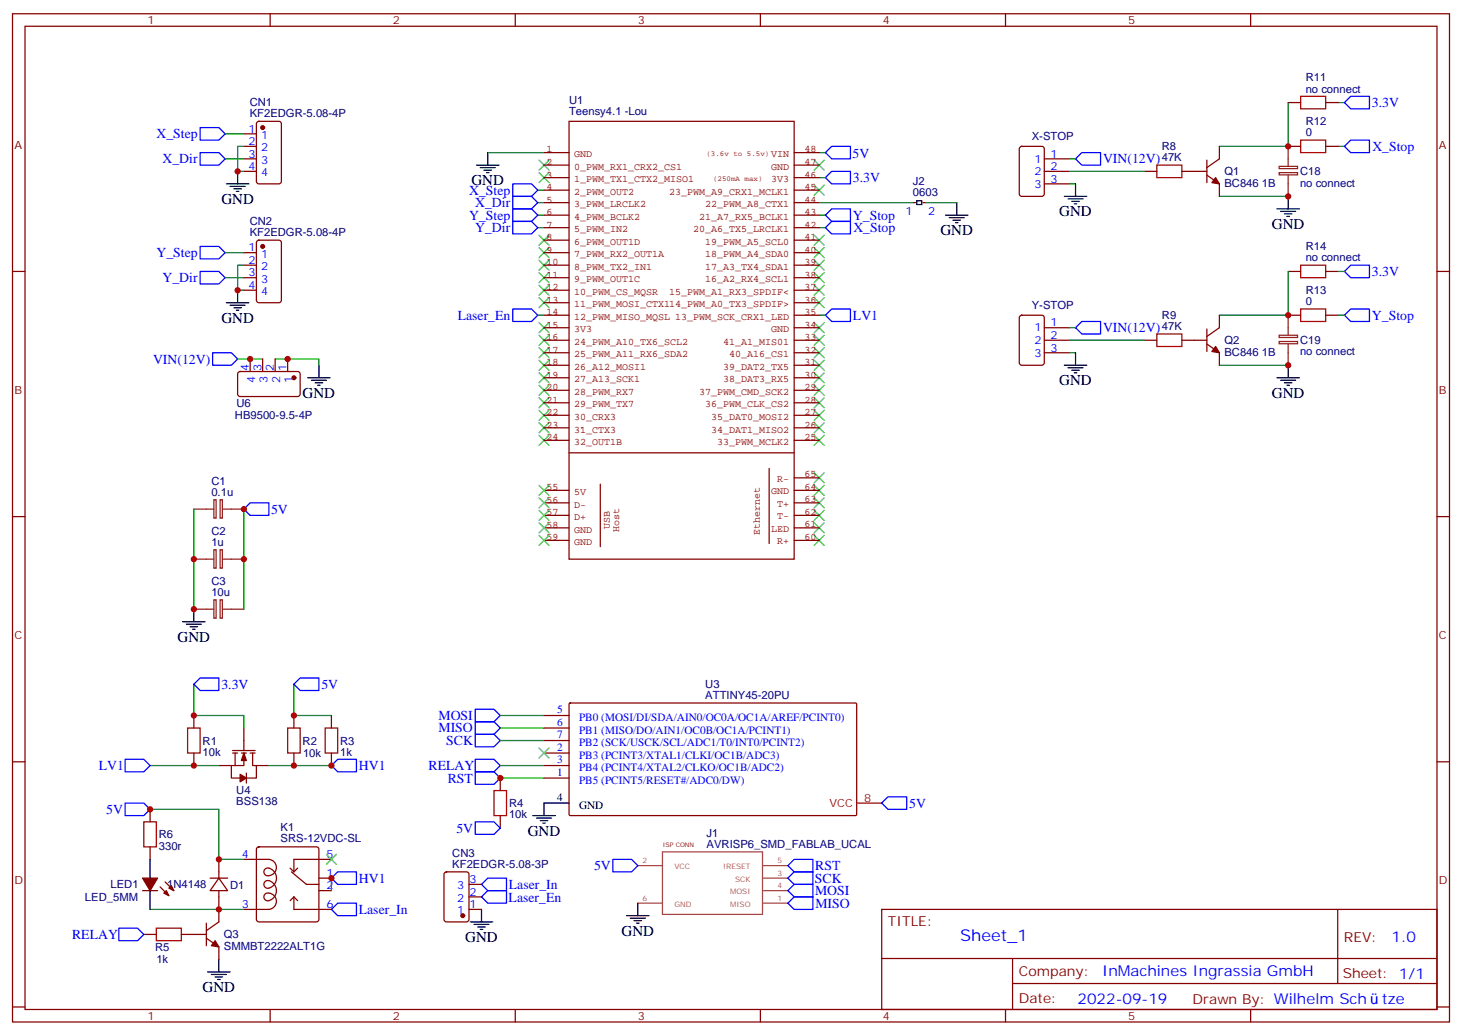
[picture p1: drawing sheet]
<svg xmlns="http://www.w3.org/2000/svg" width="412mm" height="292mm" viewBox="0 0 412 292" stroke-linecap="round" stroke-linejoin="round" font-family="sans-serif">
<g fill="none" stroke="#870000" stroke-width=".35">
<path d="M3.5 3.9h405.4v284.3h-405.4zM7.1 7.4h398.2v277.3h-398.2zM76.2 3.9v3.5M145.3 3.9v3.5M214.5 3.9v3.5M283.6 3.9v3.5M352.8 3.9v3.5M68.8 37.7h3.5M72.6 34.4l.4-.2h5.7l.6 .5 .1 16.5-.5 .6-5.9 .1-.6-.5-.1-16.5zM363.4 28.9h3.5M373.9 28.9h3.6M68.8 44.8h3.5"/>
<path d="M68.8 48.3h3.5M68.8 41.3h3.5M257.5 57.2h.7M260.3 57.2h.8M287.7 41.5l.5-.2h5.7l.6 .4 .1 13-.5 .6-5.9 .1-.6-.5-.1-12.9zM294.6 44.8h7M294.6 48.3h7M294.6 51.9h7M322.8 48.3h3.5M333.4 48.3h7M340.4 49.4l3.6 2.5v3.5M340.4 45.2v6.3"/>
<path d="M344 41.3v3.5l-3.6 2.5M363.4 41.3h3.5M373.9 41.3h3.6M3.5 76.6h3.6M68.8 71.3h3.5M68.8 74.8h3.5M68.8 78.3h3.5M72.6 67.9l.4-.2h5.7l.6 .5 .1 16.5-.5 .6-5.9 .1-.6-.5-.1-16.5zM363.4 76.6h3.5M373.9 76.6h3.6M405.3 76.6h3.6M68.8 81.8h3.5"/>
<path d="M287.7 89.1l.5-.2h5.7l.6 .4 .1 13-.5 .7h-5.9l-.6-.5-.1-12.9zM294.6 92.4h7M294.6 96h7M294.6 99.5h7M322.8 96h3.5M333.4 96h7M340.4 97l3.6 2.5v3.5M340.4 92.8v6.3M344 88.9v3.5l-3.6 2.5M363.4 88.9h3.5M373.9 88.9h3.6M67.3 105l.4-.2h16.5l.5 .7-.1 5.9-.6 .4h-16.5l-.5-.7v-5.6z"/>
<path d="M70.6 101.2v3.6M74.1 101.2v3.6M77.6 101.2v3.6M81.1 101.2v3.6M3.5 145.7h3.6M405.3 145.7h3.6M160.6 198.4l.3-.1h80.6l.2 .3-.1 31.2-.3 .2h-80.6l-.2-.3zM3.5 214.8h3.6M54.7 201.8v3.5M54.7 212.4v3.5M61.7 215.9h3.6M65.6 212.4h1.4"/>
<path d="M65.6 211.7h6.4M66.3 212.4v3.5M68.1 212.4h1.4M68.8 212.4v3.5h-3.5v3.5h3.5M68.8 205.3v6.4M69.5 218v2.8M70.6 212.4h1.4M71.3 212.4v3.5h1v3.5h-2.8M72.3 215.9h3.5M82.9 201.8v3.5M82.9 212.4v3.5M93.5 201.8v3.5"/>
<path d="M93.5 212.4v3.5M141.1 219.4v3.6M153.5 208.8h7M153.5 205.3h7M153.5 201.8h7M153.5 215.9h7M153.5 212.4h7M153.5 219.4h7M405.3 214.8h3.6M42.3 228.2v3.6M42.3 238.8v3.6M72.6 239l.4-.2h16.3l.5 .2 .2 .5v19.8l-.3 .5-.4 .2h-16.3l-.5-.2-.2-.5v-19.8z"/>
<path d="M141.1 230v3.5M40.2 251.2h4.2M45.2 250.1l2.4 2.5M46.6 248.7l2.4 2.5M59.3 247.7h4.9M61.7 247.7l2.5 3.5h-4.9zM61.7 242.4v5.3M61.7 251.2v8.8l-3.5 2.5M68.8 242.4h7a2.29 2.29 0 0 1 2.1 2.7 2.29 2.29 0 0 1-3 1.7 1.14 1.14 0 0 1-.2-1.6 1.14 1.14 0 0 1 1.6-.2 2.86 2.86 0 0 1 1.6 3.2 2.86 2.86 0 0 1-2.7 2.3 1.13 1.13 0 0 1-.6-1.7 1.13 1.13 0 0 1 1.7-.3 2.87 2.87 0 0 1 1.6 3.2 2.87 2.87 0 0 1-2.7 2.3 1.1 1.1 0 0 1-.7-1.4 1.1 1.1 0 0 1 1.3-.7 2.3 2.3 0 0 1 2.2 2.3 2.3 2.3 0 0 1-2.2 2.3h-7M81.8 244.8l1.1 1.1M82.2 245.9l4.2 3.5h3.6M82.9 252.9v3.6h10.6"/>
<path d="M82.9 252.9l1.1 1.1M82.9 252.9l-1.1 1.1M84 244.8l-1.1 1.1M90 247.7h3.5M90 251.2h3.5M93.5 242.4h-10.6v3.5M125.5 246.1l.4-.2h5.7l.6 .4 .1 13-.5 .6-5.9 .1-.6-.5-.1-12.9zM132.3 256.5h3.5M132.3 249.4h3.5M132.3 252.9h3.5M248.7 256.5h156.6v28.2h-156.6zM377.3 256.5v20.9"/>
<path d="M40.6 263.5h3.5M51.2 263.5h7M58.2 264.6l3.5 2.5v3.5M58.2 260.4v6.3M248.7 270.3h156.5M285.6 277.4h119.6M285.6 270.3v14.1M3.5 284h3.6M76.2 284.7v3.5M145.3 284.7v3.5M214.5 284.7v3.5M283.6 284.7v3.5"/>
<path d="M352.8 284.7v3.5M405.3 284h3.6"/>
</g>
<g fill="none" stroke="#00f" stroke-width=".35">
<path d="M56.4 36h5.3l1.8 1.7-1.8 1.8h-5.3zM381 39.5h5.3v3.5h-5.3l-1.8-1.7zM381 27.2h5.3v3.5h-5.3l-1.8-1.8zM56.4 43h5.3l1.8 1.8-1.8 1.8h-5.3zM144.6 58.9h5.3l1.8 1.8-1.8 1.7h-5.3zM144.6 51.9h5.3l1.8 1.7-1.8 1.8h-5.3zM144.6 55.4h5.3l1.8 1.8-1.8 1.7h-5.3zM232.8 43l1.8-1.7h5.3v3.5h-5.3zM232.8 50.1l1.8-1.8h5.3v3.6h-5.3zM303.4 44.8l1.8-1.8h5.2v3.6h-5.2zM56.4 69.5h5.3l1.8 1.8-1.8 1.7h-5.3zM56.4 76.6h5.3l1.8 1.7-1.8 1.8h-5.3z"/>
<path d="M144.6 62.4h5.3l1.8 1.8-1.8 1.8h-5.3zM232.8 60.7l1.8-1.8h5.3v3.5h-5.3zM232.8 64.2l1.8-1.8h5.3v3.6h-5.3zM379.2 76.6l1.8-1.8h5.3v3.5h-5.3zM60 99.5h5.3l1.7 1.7-1.7 1.8h-5.3zM144.6 87.1h5.3l1.8 1.8-1.8 1.8h-5.3zM232.8 88.9l1.8-1.8h5.3v3.6h-5.3zM303.4 92.4l1.8-1.7h5.2v3.5h-5.2zM379.2 88.9l1.8-1.8h5.3v3.6h-5.3zM68.8 143.6l1.8-1.8h5.2v3.5h-5.2zM54.7 193l1.7-1.8h5.3v3.5h-5.3zM82.9 193l1.8-1.8h5.3v3.5h-5.3z"/>
<path d="M35.3 214.1h5.3l1.7 1.8-1.7 1.8h-5.3zM93.5 215.9l1.7-1.8h5.3v3.6h-5.3zM134.1 200h5.2l1.8 1.8-1.8 1.8h-5.2zM134.1 203.6h5.2l1.8 1.7-1.8 1.8h-5.2zM134.1 207.1h5.2l1.8 1.7-1.8 1.8h-5.2zM134.1 214.1h5.2l1.8 1.8-1.8 1.8h-5.2zM134.1 217.7h5.2l1.8 1.7-1.8 1.8h-5.2zM35.3 226.5h5.3l1.7 1.7-1.7 1.8h-5.3zM134.1 231.8h5.2l1.8 1.7-1.8 1.8h-5.2zM248.7 226.5l1.8-1.8h5.3v3.5h-5.3zM93.5 256.5l1.7-1.8h5.3v3.5h-5.3zM93.5 247.7l1.7-1.8h5.3v3.5h-5.3z"/>
<path d="M135.8 249.4l1.8-1.7h5.3v3.5h-5.3zM135.8 252.9l1.8-1.7h5.3v3.5h-5.3zM172.9 242.4h5.3l1.7 1.7-1.7 1.8h-5.3zM222.2 251.2l1.8-1.8h5.3v3.5h-5.3zM222.2 254.7l1.8-1.8h5.3v3.6h-5.3zM222.2 247.7l1.8-1.8h5.3v3.5h-5.3zM222.2 244.1l1.8-1.7h5.3v3.5h-5.3zM33.5 261.8h5.3l1.8 1.7-1.8 1.8h-5.3z"/>
</g>
<g fill="none" stroke="#000" stroke-width=".35">
<path d="M63.9 51.9h6.3M64.9 52.6h4.2M66 53.3h2.1M66.7 54h.7M67 48.3v3.6M134.4 46.6h6.4M135.5 47.3h4.2M136.5 48h2.1M137.2 48.7h.7M137.6 43v3.6M258.6 56.6h1.4v1.1h-1.4zM269.9 57.2v3.5"/>
<path d="M300.2 55.4h6.4M301.3 56.1h4.2M302.3 56.8h2.1M303 57.5h.7M303.4 51.9v3.5M360.2 58.9h6.3M361.2 59.6h4.3M363.4 55.4v3.5M266.7 60.7h6.3M267.8 61.4h4.2M268.8 62.1h2.1M269.5 62.8h.7"/>
<path d="M362.3 60.3h2.1M363 61h.7M63.9 85.4h6.3M64.9 86.1h4.2M66 86.8h2.1M66.7 87.5h.7M67 81.8v3.6M303.4 99.5v3.5M86.8 106.5h6.3M87.8 107.2h4.3M88.9 108h2.1M89.6 108.7h.7"/>
<path d="M90 103v3.5M300.2 103h6.4M301.3 103.7h4.2M302.3 104.4h2.1M303 105.1h.7M360.2 106.5h6.3M361.2 107.2h4.3M362.3 108h2.1M363 108.7h.7M363.4 103v3.5M51.5 175.3h6.4M52.6 176h4.2"/>
<path d="M53.6 176.7h2.1M54.3 177.4h.7M54.7 171.8v3.5M150.3 230h6.3M151.3 230.7h4.3M152.4 231.4h2.1M153.1 232.1h.7M160.5 226.5h-7v3.5M42.3 242.4v5.3M42.3 251.2v5.3M132.6 260h6.4M135.8 256.5v3.5"/>
<path d="M176.7 258.2h6.4M177.8 258.9h4.2M178.9 259.6h2.1M179.9 254.7v3.5M58.6 274.1h6.3M59.6 274.8h4.3M60.7 275.5h2.1M61.4 276.2h.7M61.7 270.6v3.5M133.7 260.7h4.2M134.8 261.4h2.1M135.5 262.1h.7"/>
<path d="M179.6 260.4h.7"/>
</g>
<g fill="none" stroke="#3c3" stroke-width=".35">
<path d="M152 45.2l2.9 2.8M152 48.7l2.9 2.8M154.9 45.2l-2.9 2.8M154.9 48.7l-2.9 2.8M229.7 45.2l2.8 2.8M229.7 52.2l2.8 2.8M232.5 45.2l-2.8 2.8M232.5 52.2l-2.8 2.8M152 76.9l2.9 2.8M152 73.4l2.9 2.8M152 66.3l2.9 2.8M152 69.9l2.9 2.8"/>
<path d="M154.9 76.9l-2.9 2.8M154.9 73.4l-2.9 2.8M154.9 66.3l-2.9 2.8M154.9 69.9l-2.9 2.8M229.7 76.9l2.8 2.8M229.7 66.3l2.8 2.8M229.7 69.9l2.8 2.8M229.7 73.4l2.8 2.8M232.5 76.9l-2.8 2.8M232.5 66.3l-2.8 2.8M232.5 69.9l-2.8 2.8M232.5 73.4l-2.8 2.8"/>
<path d="M152 98.1l2.9 2.8M152 84l2.9 2.8M152 80.4l2.9 2.9M152 94.5l2.9 2.9M152 91l2.9 2.8M154.9 98.1l-2.9 2.8M154.9 84l-2.9 2.8M154.9 80.4l-2.9 2.9M154.9 94.5l-2.9 2.9M154.9 91l-2.9 2.8M229.7 94.5l2.8 2.9M229.7 91l2.8 2.8"/>
<path d="M229.7 80.4l2.8 2.9M229.7 84l2.8 2.8M229.7 98.1l2.8 2.8M232.5 94.5l-2.8 2.9M232.5 91l-2.8 2.8M232.5 80.4l-2.8 2.9M232.5 84l-2.8 2.8M232.5 98.1l-2.8 2.8M152 119.2l2.9 2.9M152 115.7l2.9 2.8M152 112.2l2.9 2.8M152 108.7l2.9 2.8"/>
<path d="M152 101.6l2.9 2.8M152 105.1l2.9 2.9M154.9 119.2l-2.9 2.9M154.9 115.7l-2.9 2.8M154.9 112.2l-2.9 2.8M154.9 108.7l-2.9 2.8M154.9 101.6l-2.9 2.8M154.9 105.1l-2.9 2.9M229.7 115.7l2.8 2.8M229.7 119.2l2.8 2.9M229.7 101.6l2.8 2.8M229.7 105.1l2.8 2.9"/>
<path d="M229.7 108.7l2.8 2.8M229.7 112.2l2.8 2.8M232.5 115.7l-2.8 2.8M232.5 119.2l-2.8 2.9M232.5 101.6l-2.8 2.8M232.5 105.1l-2.8 2.9M232.5 108.7l-2.8 2.8M232.5 112.2l-2.8 2.8M152 122.8l2.9 2.8M152 136.9l2.9 2.8M154.9 122.8l-2.9 2.8M154.9 136.9l-2.9 2.8"/>
<path d="M229.7 122.8l2.8 2.8M229.7 136.9l2.8 2.8M229.7 133.4l2.8 2.8M232.5 133.4l-2.8 2.8M232.5 122.8l-2.8 2.8M232.5 136.9l-2.8 2.8M152 140.4l2.9 2.8M152 143.9l2.9 2.9M152 147.5l2.9 2.8M152 151l2.9 2.8M154.9 143.9l-2.9 2.9M154.9 147.5l-2.9 2.8"/>
<path d="M154.9 151l-2.9 2.8M154.9 140.4l-2.9 2.8M229.7 140.4l2.8 2.8M229.7 143.9l2.8 2.9M229.7 147.5l2.8 2.8M229.7 151l2.8 2.8M232.5 140.4l-2.8 2.8M232.5 143.9l-2.8 2.9M232.5 147.5l-2.8 2.8M232.5 151l-2.8 2.8M152 211l2.9 2.8M154.9 211l-2.9 2.8"/>
<path d="M92.1 240.9l2.8 2.9M94.9 240.9l-2.8 2.9"/>
</g>
<g fill="none" stroke="#008700" stroke-width=".35">
<path d="M63.5 37.7h5.3M363.4 28.9v12.4h-19.4M377.5 28.9h1.7M63.5 44.8h5.3M68.8 41.3h-1.8v7h1.8M137.6 43h15.9M151.7 53.6h1.8M151.7 57.2h1.8M231.1 43h1.7M231.1 57.2h26.4M231.1 50.1h1.7M261.1 57.2h8.8"/>
<path d="M301.6 44.8h1.8M301.6 51.9h1.8M344 55.4h19.4M377.5 41.3h1.7M63.5 78.3h5.3M63.5 71.3h5.3M68.8 74.8h-1.8v7h1.8M151.7 60.7h1.8M151.7 64.2h1.8M231.1 60.7h1.7M231.1 64.2h1.7M363.4 76.6v12.3h-19.4"/>
<path d="M377.5 76.6h1.7M151.7 88.9h1.8M231.1 88.9h1.7M301.6 92.4h1.8M301.6 99.5h1.8M377.5 88.9h1.7M67 101.2h7.1M77.6 101.2h12.4v1.8M344 103h19.4M54.7 143.6v28.2M68.8 143.6v28.2M54.7 193v8.8h14.1v3.5"/>
<path d="M82.9 193v8.8h10.6M42.3 215.9h19.4M75.8 215.9h17.7M141.1 215.9h12.4M141.1 219.4h12.4M141.1 208.8h12.4M141.1 205.3h12.4M141.1 201.8h12.4M42.3 228.2h19.4v14.2h7.1M42.3 256.5h26.5M93.5 247.7v3.5"/>
</g>
<path d="M366.9 39.5h7v3.5h-7zM366.9 27.2h7v3.5h-7zM326.3 46.6h7.1v3.5h-7.1zM366.9 74.8h7v3.5h-7zM326.3 94.2h7.1v3.5h-7.1zM366.9 87.1h7v3.6h-7zM52.9 205.3h3.5v7.1h-3.5zM81.1 205.3h3.6v7.1h-3.6zM91.7 205.3h3.5v7.1h-3.5zM40.6 231.8h3.5v7h-3.5zM139.3 223h3.6v7h-3.6zM44.1 261.8h7.1v3.5h-7.1z" fill="none" stroke="#a10000" stroke-width=".35"/>
<g fill="none" stroke="#8c2424" stroke-width=".35">
<path d="M360.8 48.7h5.2v.6h-5.2zM360.8 46.9h5.2v.7h-5.2zM363.4 41.3v5.6M363.4 49.4v6M360.8 96.3h5.2v.6h-5.2zM360.8 94.5h5.2v.7h-5.2zM363.4 88.9v5.6M363.4 97v6M54.7 143.6h5.6M54.7 157.7h5.6M60.3 140.9h.7v5.2h-.7zM60.3 155h.7v5.2h-.7z"/>
<path d="M62.1 140.9h.6v5.2h-.6zM62.1 155h.6v5.2h-.6zM62.8 143.6h6M62.8 157.7h6M54.7 171.8h5.6M60.3 169.2h.7v5.1h-.7zM62.1 169.2h.6v5.1h-.6zM62.8 171.8h6"/>
</g>
<path d="M301.6 48.3h21.2M301.6 96h21.2" fill="none" stroke="#008500" stroke-width=".35"/>
<g fill="#870000" stroke="#870000" stroke-width=".35">
<path d="M342.9 50.1l1.1 1.8-2.2-.4z"/>
<path d="M342.9 97.7l1.1 1.8-2.2-.4z"/>
<path d="M67.7 218.4l1.8 1-1.8 1.1z"/>
<path d="M68.8 212.4l.7 2.1h-1.4z"/>
<path d="M60.7 265.3l1 1.8-2.1-.4z"/>
<path d="M47.6 250.5l.7-.7 .7 1.4z"/>
<path d="M46.2 251.9l.7-.7 .7 1.4z"/>
<path d="M40.2 247.7h4.2l-2.1 3.5z"/>
<circle cx="74.1" cy="36" r=".53"/>
<circle cx="74.1" cy="69.5" r=".53"/>
<circle cx="130.5" cy="258.2" r=".53"/>
<circle cx="82.9" cy="106.5" r=".53"/>
</g>
<path d="M241.7 226.5h7" fill="none" stroke="#f00" stroke-width=".35"/>
<path d="M179.9 244.1h7M179.9 254.7h7M186.9 240.2h28.2v17.7h-28.2zM215.3 244.1h6.9M215.3 254.7h6.9M215.3 247.7h6.9M215.3 251.2h6.9" fill="none" stroke="#a64a4a" stroke-width=".35"/>
<g fill="none" stroke="#850000" stroke-width=".35">
<path d="M160.5 34.2h63.5v123.5h-63.5zM153.5 57.2h7M153.5 53.6h7M153.5 50.1h7M153.5 46.6h7M153.5 43h7M224 57.2h7.1M224 53.6h7.1M224 50.1h7.1M224 46.6h7.1M224 43h7.1M153.5 74.8h7"/>
<path d="M153.5 78.3h7M153.5 71.3h7M153.5 67.7h7M153.5 64.2h7M153.5 60.7h7M224 74.8h7.1M224 78.3h7.1M224 71.3h7.1M224 67.7h7.1M224 64.2h7.1M224 60.7h7.1M153.5 81.8h7"/>
<path d="M153.5 85.4h7M153.5 88.9h7M153.5 92.4h7M153.5 96h7M153.5 99.5h7M224 81.8h7.1M224 85.4h7.1M224 88.9h7.1M224 92.4h7.1M224 96h7.1M224 99.5h7.1M153.5 103h7"/>
<path d="M153.5 106.5h7M153.5 110.1h7M153.5 113.6h7M153.5 117.1h7M224 103h7.1M224 106.5h7.1M224 110.1h7.1M224 113.6h7.1M224 117.1h7.1M153.5 120.7h7M153.5 124.2h7M153.5 138.3h7"/>
<path d="M160.5 127.7h63.5M164 120.7h.1M169.3 136.5v17.7M217 132.1v21.2M224 120.7h7.1M224 124.2h7.1M224 138.3h7.1M224 134.8h7.1M153.5 141.8h7M153.5 145.3h7M153.5 148.9h7M153.5 152.4h7"/>
<path d="M224 141.8h7.1M224 145.3h7.1M224 148.9h7.1M224 152.4h7.1"/>
</g>
<g fill="#c00">
<circle cx="363.4" cy="103" r=".88"/>
<circle cx="363.4" cy="88.9" r=".88"/>
<circle cx="363.4" cy="55.4" r=".88"/>
<circle cx="363.4" cy="41.3" r=".88"/>
<circle cx="54.7" cy="201.8" r=".88"/>
<circle cx="82.9" cy="215.9" r=".88"/>
<circle cx="54.7" cy="215.9" r=".88"/>
<circle cx="93.5" cy="215.9" r=".88"/>
<circle cx="82.9" cy="201.8" r=".88"/>
<circle cx="141.1" cy="219.4" r=".88"/>
<circle cx="61.7" cy="242.4" r=".88"/>
<circle cx="61.7" cy="256.5" r=".88"/>
<circle cx="42.3" cy="228.2" r=".88"/>
<circle cx="93.5" cy="247.6" r=".88"/>
<circle cx="67" cy="48.3" r=".88"/>
<circle cx="67" cy="81.8" r=".88"/>
<circle cx="70.6" cy="101.2" r=".88"/>
<circle cx="81.1" cy="101.2" r=".88"/>
<circle cx="68.8" cy="157.7" r=".88"/>
<circle cx="68.8" cy="143.6" r=".88"/>
<circle cx="54.7" cy="171.8" r=".88"/>
<circle cx="54.7" cy="157.7" r=".88"/>
</g>
<text font-size="4.6" fill="#00f" x="270.8" y="265.5">Sheet_1</text>
<g font-size="4.2">
<text x="133" y="52.2">GND</text>
<text x="62.4" y="57.5">GND</text>
<text x="298.8" y="61">GND</text>
<text x="358.8" y="64.6">GND</text>
<text x="265.3" y="66.3">GND</text>
<text x="62.4" y="91">GND</text>
<text x="85.4" y="112.2">GND</text>
<text x="298.8" y="108.7">GND</text>
<text x="358.8" y="112.2">GND</text>
<text x="50.1" y="181">GND</text>
<text x="148.9" y="235.7">GND</text>
<text x="175.3" y="263.9">GND</text>
<text x="131.2" y="265.6">GND</text>
<text x="57.1" y="279.8">GND</text>
</g>
<g font-size="4.2" fill="#00f">
<text x="392.5" y="265.7">1.0</text>
<text x="310.9" y="275.3">InMachines Ingrassia GmbH</text>
<text x="304" y="283.1">2022-09-19</text>
<text x="389.8" y="283">tze</text>
</g>
<g font-size="3.9" fill="#00f">
<text x="387" y="30.3">3.3V</text>
<text x="44.1" y="39">X_Step</text>
<text x="45.8" y="46">X_Dir</text>
<text x="240.5" y="44.4">5V</text>
<text x="311.1" y="46.1">VIN(12V)</text>
<text x="387.1" y="42.6">X_Stop</text>
<text x="240.6" y="51.4">3.3V</text>
<text x="132.3" y="54.9">X_Step</text>
<text x="134" y="58.4">X_Dir</text>
<text x="132.3" y="61.9">Y_Step</text>
<text x="134" y="65.5">Y_Dir</text>
<text x="240.6" y="62">Y_Stop</text>
<text x="240.7" y="65.5">X_Stop</text>
<text x="44.1" y="72.5">Y_Step</text>
<text x="387" y="77.9">3.3V</text>
<text x="45.8" y="79.6">Y_Dir</text>
<text x="129.1" y="90.2">Laser_En</text>
<text x="240.6" y="90.2">LV1</text>
<text x="311.1" y="93.7">VIN(12V)</text>
<text x="387" y="90.2">Y_Stop</text>
<text x="43.2" y="102.5">VIN(12V)</text>
<text x="76.5" y="145">5V</text>
<text x="62.4" y="194.2">3.3V</text>
<text x="90.7" y="194.2">5V</text>
<text x="123.7" y="203">MOSI</text>
<text x="123.7" y="206.5">MISO</text>
<text x="125.9" y="210.1">SCK</text>
<text x="27.9" y="217.2">LV1</text>
<text x="101.2" y="217.2">HV1</text>
<text x="120.9" y="217.1">RELAY</text>
<text x="126.3" y="220.7">RST</text>
<text x="256.5" y="227.7">5V</text>
<text x="30" y="229.6">5V</text>
<text x="128.7" y="234.9">5V</text>
<text x="167.6" y="245.5">5V</text>
<text x="230" y="245.4">RST</text>
<text x="101.2" y="248.9">HV1</text>
<text x="143.5" y="250.7">Laser_In</text>
<text x="229.9" y="248.9">SCK</text>
<text x="101.2" y="257.8">Laser_In</text>
<text x="143.5" y="254.3">Laser_En</text>
<text x="229.9" y="252.5">MOSI</text>
<text x="230" y="256">MISO</text>
<text x="20.4" y="264.8">RELAY</text>
</g>
<g font-size="3.9" fill="#800">
<text x="250.5" y="261.1">TITLE:</text>
<text x="379.1" y="265.7">REV:</text>
<text x="287.4" y="275.3">Company:</text>
<text x="378.7" y="275.9">Sheet: 1/1</text>
<text x="287.4" y="282.9">Date:</text>
<text x="336.4" y="283">Drawn By: Wilhelm Sch</text>
</g>
<g font-size="3.2" fill="#800">
<text x="41.6" y="6.9">1</text>
<text x="110.8" y="6.9">2</text>
<text x="179.9" y="6.9">3</text>
<text x="249.1" y="6.9">4</text>
<text x="318.2" y="6.9">5</text>
<text x="4.1" y="42">A</text>
<text x="405.9" y="42">A</text>
<text x="4.1" y="111.1">B</text>
<text x="405.9" y="111.1">B</text>
<text x="4.1" y="180.3">C</text>
<text x="405.9" y="180.3">C</text>
<text x="4.1" y="249.4">D</text>
<text x="405.9" y="249.4">D</text>
<text x="41.6" y="287.7">1</text>
<text x="110.8" y="287.7">2</text>
<text x="179.9" y="287.7">3</text>
<text x="249.1" y="287.7">4</text>
<text x="318.2" y="287.7">5</text>
</g>
<g font-size="3.2" fill="#000080">
<text x="368.3" y="22.9">R11</text>
<text x="70.4" y="29.9">CN1</text>
<text x="160.5" y="29.2">U1</text>
<text x="368.3" y="26.1">no connect</text>
<text x="70.4" y="33">KF2EDGR-5.08-4P</text>
<text x="160.5" y="32.5">Teensy4.1 -Lou</text>
<text x="368.3" y="35.3">R12</text>
<text x="291" y="39.5">X-STOP</text>
<text x="368.3" y="38.5">0</text>
<text x="327.7" y="45.5">47K</text>
<text x="327.7" y="42.3">R8</text>
<text x="257.5" y="52.2">J2</text>
<text x="345.4" y="52.7">BC846 1B</text>
<text x="345.4" y="49.4">Q1</text>
<text x="366.7" y="52.6">no connect</text>
<text x="366.7" y="49.5">C18</text>
<text x="257.5" y="55.4">0603</text>
<text x="70.4" y="63.4">CN2</text>
<text x="70.4" y="66.5">KF2EDGR-5.08-4P</text>
<text x="368.3" y="70.6">R14</text>
<text x="368.3" y="73.7">no connect</text>
<text x="368.3" y="82.9">R13</text>
<text x="291" y="87.1">Y-STOP</text>
<text x="327.7" y="90">R9</text>
<text x="368.3" y="86.1">0</text>
<text x="327.7" y="93.1">47K</text>
<text x="345.4" y="100.3">BC846 1B</text>
<text x="345.4" y="97.1">Q2</text>
<text x="366.7" y="100.3">no connect</text>
<text x="366.7" y="97.1">C19</text>
<text x="66.3" y="118.3">HB9500-9.5-4P</text>
<text x="66.7" y="114.7">U6</text>
<text x="59.6" y="136.7">C1</text>
<text x="59.6" y="139.9">0.1u</text>
<text x="59.6" y="154">1u</text>
<text x="59.6" y="150.8">C2</text>
<text x="59.6" y="164.9">C3</text>
<text x="59.6" y="168.1">10u</text>
<text x="199" y="197.2">ATTINY45-20PU</text>
<text x="199" y="194.1">U3</text>
<text x="57.1" y="210">R1</text>
<text x="85.4" y="210">R2</text>
<text x="96" y="210">R3</text>
<text x="57.1" y="213.1">10k</text>
<text x="85.5" y="213.5">10k</text>
<text x="96" y="213.1">1k</text>
<text x="66.7" y="227.1">BSS138</text>
<text x="66.7" y="224">U4</text>
<text x="143.6" y="227.6">R4</text>
<text x="143.6" y="230.8">10k</text>
<text x="44.8" y="239.6">330r</text>
<text x="44.8" y="236.4">R6</text>
<text x="79.1" y="237.5">SRS-12VDC-SL</text>
<text x="79.1" y="234.4">K1</text>
<text x="199.3" y="239.2">AVRISP6_SMD_FABLAB_UCAL</text>
<text x="199.3" y="236.1">J1</text>
<text x="127.6" y="244.8">KF2EDGR-5.08-3P</text>
<text x="127.6" y="241.7">CN3</text>
<text x="31.2" y="250.5">LED1</text>
<text x="47.2" y="250.5">1N4148</text>
<text x="64.9" y="250.6">D1</text>
<text x="24" y="254.1">LED_5MM</text>
<text x="43.8" y="268.2">R5</text>
<text x="63.1" y="267.8">SMMBT2222ALT1G</text>
<text x="63.1" y="264.6">Q3</text>
<text x="44.1" y="271.7">1k</text>
</g>
<g font-size="3.2" fill="#00f">
<text x="70.1" y="37.4">1</text>
<text x="70.1" y="40.9">2</text>
<text x="73.6" y="39.2">1</text>
<text x="70.1" y="44.5">3</text>
<text x="70.1" y="48">4</text>
<text x="73.6" y="42.7">2</text>
<text x="73.6" y="46.2">3</text>
<text x="291.8" y="45.9">1</text>
<text x="296.3" y="44.5">1</text>
<text x="296.3" y="48">2</text>
<text x="73.6" y="49.7">4</text>
<text x="291.8" y="49.4">2</text>
<text x="291.8" y="52.9">3</text>
<text x="296.3" y="51.5">3</text>
<text x="255.4" y="60.7">1</text>
<text x="261.9" y="60.7">2</text>
<text x="70.1" y="70.9">1</text>
<text x="70.1" y="74.4">2</text>
<text x="70.1" y="78">3</text>
<text x="73.6" y="72.7">1</text>
<text x="73.6" y="76.2">2</text>
<text x="70.1" y="81.5">4</text>
<text x="73.6" y="79.7">3</text>
<text x="73.6" y="83.3">4</text>
<text x="291.8" y="93.5">1</text>
<text x="296.3" y="92.1">1</text>
<text x="296.3" y="95.6">2</text>
<text x="291.8" y="97">2</text>
<text x="291.8" y="100.5">3</text>
<text x="296.3" y="99.1">3</text>
<text x="70.2" y="104.6" transform="rotate(-90 70.2 104.6)">4</text>
<text x="73.7" y="104.6" transform="rotate(-90 73.7 104.6)">3</text>
<text x="77.3" y="104.6" transform="rotate(-90 77.3 104.6)">2</text>
<text x="80.8" y="104.6" transform="rotate(-90 80.8 104.6)">1</text>
<text x="72" y="108.1" transform="rotate(-90 72 108.1)">4</text>
<text x="75.5" y="108.1" transform="rotate(-90 75.5 108.1)">3</text>
<text x="79" y="108.1" transform="rotate(-90 79 108.1)">2</text>
<text x="82.5" y="108.1" transform="rotate(-90 82.5 108.1)">1</text>
<text x="157.2" y="201.1">5</text>
<text x="163.3" y="203.4">PB0 (MOSI/DI/SDA/AIN0/OC0A/OC1A/AREF/PCINT0)</text>
<text x="157.2" y="208.1">7</text>
<text x="157.2" y="204.6">6</text>
<text x="163.3" y="206.9">PB1 (MISO/DO/AIN1/OC0B/OC1A/PCINT1)</text>
<text x="157.2" y="215.2">3</text>
<text x="157.2" y="211.7">2</text>
<text x="163.3" y="210.4">PB2 (SCK/USCK/SCL/ADC1/T0/INT0/PCINT2)</text>
<text x="163.3" y="214">PB3 (PCINT3/XTAL1/CLKI/OC1B/ADC3)</text>
<text x="157.2" y="218.7">1</text>
<text x="163.3" y="217.5">PB4 (PCINT4/XTAL2/CLKO/OC1B/ADC2)</text>
<text x="163.3" y="221">PB5 (PCINT5/RESET#/ADC0/DW)</text>
<text x="68.2" y="242">4</text>
<text x="92.1" y="242">5</text>
<text x="92.1" y="247.3">1</text>
<text x="92.1" y="250.8">2</text>
<text x="129" y="250.8">3</text>
<text x="132.5" y="249.1">3</text>
<text x="68.2" y="256.1">3</text>
<text x="92.1" y="256.1">6</text>
<text x="129" y="257.9">1</text>
<text x="129" y="254.4">2</text>
<text x="132.5" y="256.1">1</text>
<text x="132.5" y="252.6">2</text>
</g>
<g font-size="3.2">
<text x="157.2" y="225.8">4</text>
<text x="163.3" y="228.1">GND</text>
</g>
<g font-size="3.2" fill="#f00">
<text x="234" y="227.5">VCC</text>
<text x="243.8" y="226.1">8</text>
</g>
<g font-size="2.8" fill="#840000">
<text x="154.2" y="43">1</text>
<text x="154.2" y="46.5">2</text>
<text x="161.9" y="44.4">GND</text>
<text x="161.9" y="47.9">0_PWM_RX1_CRX2_CS1</text>
<text x="217.5" y="47.9">GND</text>
<text x="217.5" y="44.4">VIN</text>
<text x="227" y="46.5">47</text>
<text x="227" y="43">48</text>
<text x="154.2" y="50.1">3</text>
<text x="154.2" y="53.6">4</text>
<text x="161.9" y="51.4">1_PWM_TX1_CTX2_MISO1</text>
<text x="217.5" y="51.4">3V3</text>
<text x="227" y="53.6">45</text>
<text x="227" y="50.1">46</text>
<text x="154.2" y="57.1">5</text>
<text x="161.9" y="58.5">3_PWM_LRCLK2</text>
<text x="161.9" y="54.9">2_PWM_OUT2</text>
<text x="188.7" y="54.9">23_PWM_A9_CRX1_MCLK1</text>
<text x="198.9" y="58.5">22_PWM_A8_CTX1</text>
<text x="227" y="57.1">44</text>
<text x="154.2" y="60.6">6</text>
<text x="154.2" y="64.2">7</text>
<text x="161.9" y="62">4_PWM_BCLK2</text>
<text x="161.9" y="65.5">5_PWM_IN2</text>
<text x="195.5" y="65.5">20_A6_TX5_LRCLK1</text>
<text x="197.2" y="62">21_A7_RX5_BCLK1</text>
<text x="227" y="64.2">42</text>
<text x="227" y="60.6">43</text>
<text x="154.2" y="67.7">8</text>
<text x="154.2" y="71.2">9</text>
<text x="161.9" y="69.1">6_PWM_OUT1D</text>
<text x="198.9" y="69.1">19_PWM_A5_SCL0</text>
<text x="227" y="71.2">40</text>
<text x="227" y="67.7">41</text>
<text x="154.2" y="74.8">10</text>
<text x="161.9" y="76.1">8_PWM_TX2_IN1</text>
<text x="161.9" y="72.6">7_PWM_RX2_OUT1A</text>
<text x="198.9" y="76.1">17_A3_TX4_SDA1</text>
<text x="198.9" y="72.6">18_PWM_A4_SDA0</text>
<text x="227" y="74.8">39</text>
<text x="154.2" y="78.3">11</text>
<text x="154.2" y="81.8">12</text>
<text x="161.9" y="79.6">9_PWM_OUT1C</text>
<text x="161.9" y="83.2">10_PWM_CS_MQSR</text>
<text x="188.7" y="83.2">15_PWM_A1_RX3_SPDIF&lt;</text>
<text x="198.9" y="79.6">16_A2_RX4_SCL1</text>
<text x="227" y="81.8">37</text>
<text x="227" y="78.3">38</text>
<text x="154.2" y="85.3">13</text>
<text x="154.2" y="88.9">14</text>
<text x="161.9" y="86.7">11_PWM_MOSI_CTX114_PWM_A0_TX3_SPDIF&gt;</text>
<text x="227" y="88.9">35</text>
<text x="227" y="85.3">36</text>
<text x="154.2" y="92.4">15</text>
<text x="154.2" y="95.9">16</text>
<text x="161.9" y="90.2">12_PWM_MISO_MQSL 13_PWM_SCK_CRX1_LED</text>
<text x="161.9" y="93.8">3V3</text>
<text x="217.5" y="93.8">GND</text>
<text x="227" y="95.9">33</text>
<text x="227" y="92.4">34</text>
<text x="154.2" y="99.4">17</text>
<text x="161.9" y="97.3">24_PWM_A10_TX6_SCL2</text>
<text x="161.9" y="100.8">25_PWM_A11_RX6_SDA2</text>
<text x="204" y="97.3">41_A1_MIS01</text>
<text x="205.7" y="100.8">40_A16_CS1</text>
<text x="227" y="99.4">32</text>
<text x="154.2" y="103">18</text>
<text x="154.2" y="106.5">19</text>
<text x="161.9" y="104.3">26_A12_MOSI1</text>
<text x="161.9" y="107.9">27_A13_SCK1</text>
<text x="204" y="107.9">38_DAT3_RX5</text>
<text x="204" y="104.3">39_DAT2_TX5</text>
<text x="227" y="106.5">30</text>
<text x="227" y="103">31</text>
<text x="154.2" y="110">20</text>
<text x="154.2" y="113.6">21</text>
<text x="161.9" y="111.4">28_PWM_RX7</text>
<text x="197.2" y="111.4">37_PWM_CMD_SCK2</text>
<text x="227" y="113.6">28</text>
<text x="227" y="110">29</text>
<text x="154.2" y="117.1">22</text>
<text x="161.9" y="114.9">29_PWM_TX7</text>
<text x="161.9" y="118.4">30_CRX3</text>
<text x="198.9" y="114.9">36_PWM_CLK_CS2</text>
<text x="200.6" y="118.4">35_DAT0_MOSI2</text>
<text x="227" y="117.1">27</text>
<text x="154.2" y="120.6">23</text>
<text x="154.2" y="124.1">24</text>
<text x="161.9" y="122">31_CTX3</text>
<text x="161.9" y="125.5">32_OUT1B</text>
<text x="200.6" y="122">34_DAT1_MISO2</text>
<text x="202.3" y="125.5">33_PWM_MCLK2</text>
<text x="227" y="124.1">25</text>
<text x="227" y="120.6">26</text>
<text x="219.2" y="135.9">R-</text>
<text x="227" y="134.5">65</text>
<text x="154.2" y="138.3">55</text>
<text x="154.2" y="141.8">56</text>
<text x="161.9" y="139.6">5V</text>
<text x="161.9" y="143.1">D-</text>
<text x="217.5" y="139.4">GND</text>
<text x="219.2" y="143">T+</text>
<text x="227" y="141.6">63</text>
<text x="227" y="138.1">64</text>
<text x="154.2" y="145.3">57</text>
<text x="154.2" y="148.8">58</text>
<text x="161.9" y="146.7">D+</text>
<text x="172" y="149.3" transform="rotate(-90 172 149.3)">USB</text>
<text x="219.2" y="146.5">T-</text>
<text x="227" y="148.7">61</text>
<text x="227" y="145.1">62</text>
<text x="154.2" y="152.4">59</text>
<text x="161.9" y="150.2">GND</text>
<text x="161.9" y="153.7">GND</text>
<text x="174.6" y="150.1" transform="rotate(-90 174.6 150.1)">Host</text>
<text x="214.3" y="150.9" transform="rotate(-90 214.3 150.9)">Ethernet</text>
<text x="217.5" y="150">LED</text>
<text x="219.2" y="153.5">R+</text>
<text x="227" y="152.2">60</text>
</g>
<g font-size="2.1" fill="#840000">
<text x="199.2" y="44.1">(3.6v to 5.5v)</text>
<text x="201.2" y="51.2">(250mA max)</text>
</g>
<g font-size="2.1" fill="#a54b4b">
<text x="181.2" y="243.4">2</text>
<text x="190.2" y="245.2">VCC</text>
<text x="204" y="245.2">!RESET</text>
<text x="219.4" y="243.4">5</text>
<text x="207.3" y="248.7">SCK</text>
<text x="219.4" y="247">3</text>
<text x="219.4" y="250.5">4</text>
<text x="181.2" y="254">6</text>
<text x="190.2" y="255.7">GND</text>
<text x="205.9" y="252.2">MOSI</text>
<text x="205.9" y="255.7">MISO</text>
<text x="219.4" y="254">1</text>
</g>
<text font-size="1.8" fill="#600" x="187" y="238.8">ISP CONN</text>
</svg>
